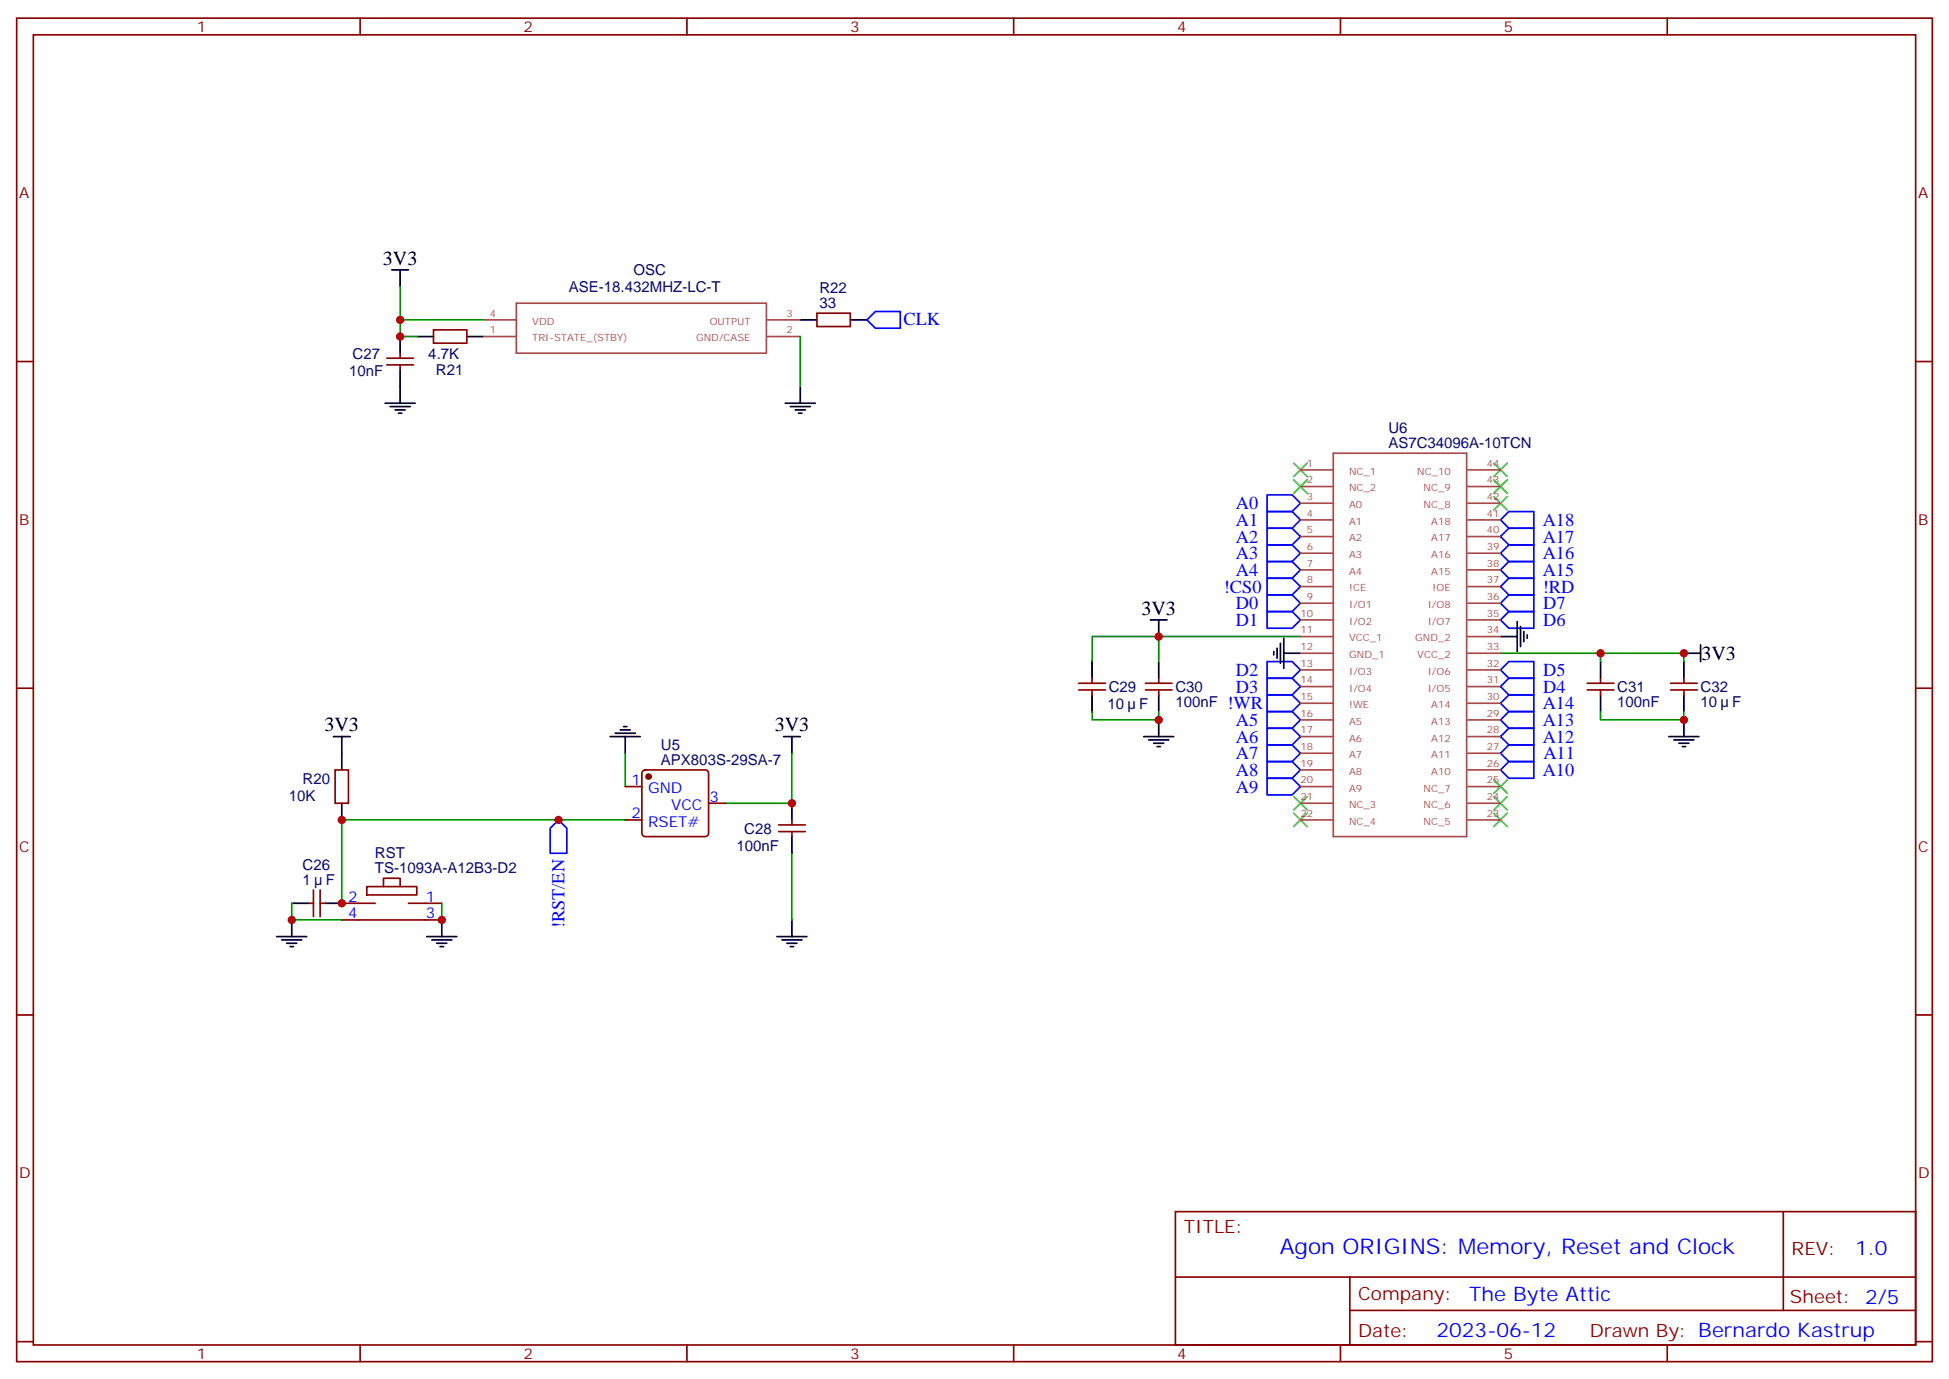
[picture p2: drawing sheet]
<svg xmlns="http://www.w3.org/2000/svg" width="412mm" height="292mm" viewBox="0 0 412 292" stroke-linecap="round" stroke-linejoin="round" font-family="sans-serif">
<g fill="none" stroke="#870000" stroke-width=".35">
<path d="M3.5 3.8h405.4v284.4h-405.4zM7.1 7.4h398.2v277.3h-398.2zM76.2 3.8v3.6M145.3 3.8v3.6M214.5 3.8v3.6M283.6 3.8v3.6M352.8 3.8v3.6M3.5 76.5h3.6M81.8 75.8h5.7M81.8 77.2h5.7M84.7 74.8v1M84.7 77.2v1.1"/>
<path d="M91.7 69.8h7.1v2.8h-7.1zM172.9 66.3h7v2.8h-7zM405.3 76.5h3.6M3.5 145.7h3.6M228.2 146h5.7M228.2 144.6h5.7M231.1 143.5v1.1M231.1 146v1.1M242.4 146h5.6M242.4 144.6h5.6M245.2 143.5v1.1M245.2 146v1.1"/>
<path d="M335.8 146h5.7M335.8 144.6h5.7M338.7 143.5v1.1M338.7 146v1.1M353.5 146h5.6M353.5 144.6h5.6M356.3 143.5v1.1M356.3 146v1.1M405.3 145.7h3.6M70.9 162.9h2.8v7.1h-2.8zM132.3 166.5h3.5M132.3 173.5h3.5"/>
<path d="M136.1 163.2l.4-.3h12.7a.71 .71 0 0 1 .7 .8v12.7a.76 .76 0 0 1-.7 .7h-12.7a.76 .76 0 0 1-.7-.7v-12.7zM149.9 170h3.6M164.7 176h5.7M164.7 174.6h5.7M167.6 173.5v1.1M167.6 176v1.1M65.3 191.2h1M66.3 188.3v5.7M67.7 188.3v5.7M67.7 191.2h1.1M72.3 191.2h7.1M72.3 194.7h21.2"/>
<path d="M77.6 187.6h10.6v1.8h-10.6zM81.1 187.6v-1.7h3.6v1.7M86.4 191.2h7.1M3.5 214.8h3.6M405.3 214.8h3.6M248.7 256.4h156.6v28.3h-156.6zM377.3 256.5v20.8M248.7 270.3h156.5M285.6 277.3h119.6M285.6 270.3v14.1M3.5 284h3.6M76.2 284.7v3.5"/>
<path d="M145.3 284.7v3.5M214.5 284.7v3.5M283.6 284.7v3.5M352.8 284.7v3.5M405.3 284h3.6"/>
</g>
<g fill="none" stroke="#008700" stroke-width=".35">
<path d="M84.7 60.6v10.6h3.5M84.7 67.7h17.6M169.3 71.2v10.6M245.2 134.7h-14.1v5.3M275.2 134.7h-30v5.3M317.5 138.3h21.2M132.3 159.4v7.1M167.6 159.4v10.6h-14.1M231.1 150.6v1.8h14.1v-1.8M338.7 150.6v1.8h17.6v-1.8M338.7 140v-1.7h17.6v1.7M132.3 173.5h-60v17.7"/>
<path d="M61.7 191.2v3.5h10.6M93.5 191.2v3.5M167.6 180.6v14.1"/>
</g>
<g fill="none" stroke="#000" stroke-width=".35">
<path d="M82.9 57.1h3.5M84.7 57.1v3.5M84.7 71.2v3.6M84.7 78.3v7M88.2 71.2h3.5M98.8 71.2h3.5M169.3 67.7h3.6M179.9 67.7h3.5M81.5 85.3h6.3M82.5 86h4.3M83.6 86.7h2.1M84.3 87.5h.7"/>
<path d="M166.2 85.3h6.3M167.2 86h4.2M168.3 86.7h2.1M169 87.5h.7M169.3 81.8v3.5M243.4 131.2h3.5M245.2 131.2v3.5M269.5 137.9v.7M270.2 137.2v2.1M270.9 136.1v4.3M271.6 138.3h3.6M271.6 135.1v6.3"/>
<path d="M317.5 134.7h3.5M321 131.6v6.3M321.7 132.6v4.2M322.4 133.7v2.1M323.1 134.4v.7M356.3 138.3h3.5M359.8 136.5v3.5M70.6 155.9h3.5M72.3 155.9v7M129.1 155.9h6.4M130.2 155.2h4.2M131.2 154.5h2.1"/>
<path d="M131.9 153.8h.7M132.3 155.9v3.5M165.8 155.9h3.5M167.6 155.9v3.5M231.1 140v3.5M231.1 147.1v3.5M242 155.9h6.4M243.1 156.6h4.2M244.1 157.3h2.1M244.8 158h.7M245.2 140v3.5M245.2 147.1v3.5"/>
<path d="M245.2 152.4v3.5M338.7 140v3.5M338.7 147.1v3.5M353.1 155.9h6.4M354.2 156.6h4.2M355.2 157.3h2.2M356 158h.7M356.3 140v3.5M356.3 147.1v3.5M356.3 152.4v3.5M72.3 170v3.5M167.6 170v3.5"/>
<path d="M167.6 177.1v3.5M58.6 198.2h6.3M59.6 198.9h4.3M60.7 199.6h2.1M61.7 194.7v3.5M61.7 191.2h3.6M68.8 191.2h3.5M90.3 198.2h6.4M91.4 198.9h4.2M92.4 199.6h2.1M93.5 194.7v3.5M164.4 198.2h6.3"/>
<path d="M165.5 198.9h4.2M166.5 199.6h2.1M167.6 194.7v3.5M61.4 200.3h.7M93.1 200.3h.7M167.2 200.3h.7"/>
</g>
<g fill="none" stroke="#00f" stroke-width=".35">
<path d="M183.4 67.7l1.8-1.8h5.3v3.6h-5.3zM268.1 118.9h5.3l1.8 1.7-1.8 1.8h-5.3zM268.1 115.3h5.3l1.8 1.8-1.8 1.8h-5.3zM268.1 111.8h5.3l1.8 1.8-1.8 1.7h-5.3zM268.1 108.3h5.3l1.8 1.7-1.8 1.8h-5.3zM268.1 104.7h5.3l1.8 1.8-1.8 1.8h-5.3zM317.5 110l1.8-1.7h5.3v3.5h-5.3zM317.5 113.6l1.8-1.8h5.3v3.5h-5.3zM317.5 117.1l1.8-1.8h5.3v3.6h-5.3zM268.1 122.4h5.3l1.8 1.7-1.8 1.8h-5.3zM268.1 129.4h5.3l1.8 1.8-1.8 1.8h-5.3zM268.1 125.9h5.3l1.8 1.8-1.8 1.7h-5.3z"/>
<path d="M317.5 124.1l1.8-1.7h5.3v3.5h-5.3zM317.5 127.7l1.8-1.8h5.3v3.5h-5.3zM317.5 131.2l1.8-1.8h5.3v3.6h-5.3zM317.5 120.6l1.8-1.7h5.3v3.5h-5.3zM268.1 147.1h5.3l1.8 1.7-1.8 1.8h-5.3zM268.1 143.5h5.3l1.8 1.8-1.8 1.8h-5.3zM268.1 140h5.3l1.8 1.8-1.8 1.7h-5.3zM268.1 157.7h5.3l1.8 1.7-1.8 1.8h-5.3zM268.1 154.1h5.3l1.8 1.8-1.8 1.8h-5.3zM268.1 150.6h5.3l1.8 1.8-1.8 1.7h-5.3zM317.5 141.8l1.8-1.8h5.3v3.5h-5.3zM317.5 145.3l1.8-1.8h5.3v3.6h-5.3z"/>
<path d="M317.5 148.8l1.8-1.7h5.3v3.5h-5.3zM317.5 152.4l1.8-1.8h5.3v3.5h-5.3zM317.5 155.9l1.8-1.8h5.3v3.6h-5.3zM317.5 159.4l1.8-1.7h5.3v3.5h-5.3zM118.2 173.5l1.7 1.8v5.3h-3.5v-5.3zM268.1 164.7h5.3l1.8 1.8-1.8 1.7h-5.3zM268.1 161.2h5.3l1.8 1.7-1.8 1.8h-5.3zM317.5 162.9l1.8-1.7h5.3v3.5h-5.3z"/>
</g>
<g fill="none" stroke="#3c3" stroke-width=".35">
<path d="M273.8 98l2.8 2.9M276.6 98l-2.8 2.9M316.1 98l2.8 2.9M318.9 98l-2.8 2.9M273.8 101.6l2.8 2.8M276.6 101.6l-2.8 2.8M316.1 105.1l2.8 2.8M316.1 101.6l2.8 2.8M318.9 105.1l-2.8 2.8M318.9 101.6l-2.8 2.8M273.8 172.1l2.8 2.8M273.8 168.6l2.8 2.8"/>
<path d="M276.6 172.1l-2.8 2.8M276.6 168.6l-2.8 2.8M316.1 165.1l2.8 2.8M316.1 168.6l2.8 2.8M316.1 172.1l2.8 2.8M318.9 165.1l-2.8 2.8M318.9 168.6l-2.8 2.8M318.9 172.1l-2.8 2.8"/>
</g>
<g fill="none" stroke="#a64a4a" stroke-width=".35">
<path d="M102.3 71.2h6.9M102.3 67.7h6.9M109.3 64.2h52.9v10.6h-52.9zM162.4 71.2h6.9M162.4 67.7h6.9M275.2 99.4h6.9M282.1 95.9h28.2v81.2h-28.2zM310.6 99.4h6.9M275.2 103h6.9M275.2 106.5h6.9M275.2 110h6.9M275.2 113.6h6.9"/>
<path d="M275.2 117.1h6.9M310.6 103h6.9M310.6 106.5h6.9M310.6 110h6.9M310.6 113.6h6.9M310.6 117.1h6.9M275.2 120.6h6.9M275.2 124.1h6.9M275.2 127.7h6.9M275.2 131.2h6.9M275.2 134.7h6.9M275.2 138.3h6.9"/>
<path d="M310.6 120.6h6.9M310.6 124.1h6.9M310.6 127.7h6.9M310.6 131.2h6.9M310.6 134.7h6.9M310.6 138.3h6.9M275.2 141.8h6.9M275.2 145.3h6.9M275.2 148.8h6.9M275.2 152.4h6.9M275.2 155.9h6.9M275.2 159.4h6.9"/>
<path d="M310.6 141.8h6.9M310.6 145.3h6.9M310.6 148.8h6.9M310.6 152.4h6.9M310.6 155.9h6.9M310.6 159.4h6.9M275.2 162.9h6.9M275.2 166.5h6.9M275.2 170h6.9M275.2 173.5h6.9M310.6 162.9h6.9M310.6 166.5h6.9"/>
<path d="M310.6 170h6.9M310.6 173.5h6.9"/>
</g>
<circle cx="137.2" cy="164.4" r=".53" fill="#870000" stroke="#870000" stroke-width=".35"/>
<g fill="#c00">
<circle cx="167.6" cy="170" r=".88"/>
<circle cx="245.2" cy="134.7" r=".88"/>
<circle cx="338.7" cy="138.3" r=".88"/>
<circle cx="356.3" cy="138.3" r=".88"/>
<circle cx="356.3" cy="152.4" r=".88"/>
<circle cx="245.2" cy="152.4" r=".88"/>
<circle cx="61.7" cy="194.7" r=".88"/>
<circle cx="93.5" cy="194.7" r=".88"/>
<circle cx="84.7" cy="71.2" r=".88"/>
<circle cx="84.7" cy="67.7" r=".88"/>
<circle cx="72.3" cy="173.5" r=".88"/>
<circle cx="118.2" cy="173.5" r=".88"/>
<circle cx="72.3" cy="191.2" r=".88"/>
</g>
<text font-size="4.6" fill="#00f" x="270.8" y="265.5">Agon ORIGINS: Memory, Reset and Clock</text>
<g font-size="4.2">
<text x="81" y="56">3V3</text>
<text x="241.5" y="130.1">3V3</text>
<text x="360" y="139.7">3V3</text>
<text x="68.7" y="154.8">3V3</text>
<text x="163.9" y="154.8">3V3</text>
</g>
<g font-size="4.2" fill="#00f">
<text x="392.5" y="265.7">1.0</text>
<text x="310.9" y="275.3">The Byte Attic</text>
<text x="304" y="283.1">2023-06-12</text>
</g>
<g font-size="3.9" fill="#00f">
<text x="191.2" y="68.8">CLK</text>
<text x="261.5" y="107.8">A0</text>
<text x="261.5" y="111.3">A1</text>
<text x="326.4" y="111.3">A18</text>
<text x="261.5" y="118.4">A3</text>
<text x="261.5" y="114.9">A2</text>
<text x="326.4" y="114.9">A17</text>
<text x="326.4" y="118.4">A16</text>
<text x="259" y="125.4">!CS0</text>
<text x="261.5" y="121.9">A4</text>
<text x="326.4" y="121.9">A15</text>
<text x="326.4" y="125.4">!RD</text>
<text x="261.5" y="129">D0</text>
<text x="326.5" y="129">D7</text>
<text x="261.5" y="132.5">D1</text>
<text x="326.5" y="132.5">D6</text>
<text x="261.5" y="143.1">D2</text>
<text x="326.5" y="143.1">D5</text>
<text x="261.5" y="146.6">D3</text>
<text x="326.5" y="146.6">D4</text>
<text x="259.7" y="150.1">!WR</text>
<text x="261.5" y="153.7">A5</text>
<text x="326.4" y="150.1">A14</text>
<text x="326.4" y="153.7">A13</text>
<text x="261.5" y="160.7">A7</text>
<text x="261.5" y="157.2">A6</text>
<text x="326.4" y="157.2">A12</text>
<text x="326.6" y="160.7">A11</text>
<text x="261.5" y="167.8">A9</text>
<text x="261.5" y="164.2">A8</text>
<text x="326.4" y="164.2">A10</text>
<text x="119.5" y="196.5" transform="rotate(-90 119.5 196.5)">!RST/EN</text>
</g>
<g font-size="3.9" fill="#800">
<text x="250.5" y="261">TITLE:</text>
<text x="379.1" y="265.7">REV:</text>
<text x="287.4" y="275.2">Company:</text>
<text x="378.7" y="275.8">Sheet: 2/5</text>
<text x="287.4" y="282.9">Date:</text>
<text x="336.4" y="283">Drawn By: Bernardo Kastrup</text>
</g>
<g font-size="3.2" fill="#800">
<text x="41.6" y="6.8">1</text>
<text x="110.8" y="6.8">2</text>
<text x="179.9" y="6.8">3</text>
<text x="249.1" y="6.8">4</text>
<text x="318.2" y="6.8">5</text>
<text x="4.1" y="41.9">A</text>
<text x="405.9" y="41.9">A</text>
<text x="4.1" y="111.1">B</text>
<text x="405.9" y="111.1">B</text>
<text x="4.1" y="180.2">C</text>
<text x="405.9" y="180.2">C</text>
<text x="4.1" y="249.4">D</text>
<text x="405.9" y="249.4">D</text>
<text x="41.6" y="287.7">1</text>
<text x="110.8" y="287.7">2</text>
<text x="179.9" y="287.7">3</text>
<text x="249.1" y="287.7">4</text>
<text x="318.2" y="287.7">5</text>
</g>
<g font-size="3.2" fill="#000080">
<text x="134" y="58.3">OSC</text>
<text x="120.4" y="61.8">ASE-18.432MHZ-LC-T</text>
<text x="173.4" y="65.2">33</text>
<text x="173.4" y="62.1">R22</text>
<text x="74.6" y="76">C27</text>
<text x="90.6" y="75.9">4.7K</text>
<text x="73.9" y="79.5">10nF</text>
<text x="92.2" y="79.5">R21</text>
<text x="293.8" y="94.9">AS7C34096A-10TCN</text>
<text x="293.8" y="91.7">U6</text>
<text x="234.6" y="146.5">C29</text>
<text x="248.7" y="149.7">100nF</text>
<text x="248.7" y="146.5">C30</text>
<text x="342.2" y="149.7">100nF</text>
<text x="342.2" y="146.5">C31</text>
<text x="359.8" y="149.7">10</text>
<text x="359.8" y="146.5">C32</text>
<text x="366.5" y="149.7">F</text>
<text x="234.3" y="150.1">10</text>
<text x="241" y="150.1">F</text>
<text x="139.9" y="161.9">APX803S-29SA-7</text>
<text x="139.9" y="158.7">U5</text>
<text x="64" y="165.9">R20</text>
<text x="61.1" y="169.4">10K</text>
<text x="157.5" y="176.5">C28</text>
<text x="64" y="184.2">C26</text>
<text x="79.3" y="184.8">TS-1093A-A12B3-D2</text>
<text x="79.3" y="181.7">RST</text>
<text x="155.8" y="180">100nF</text>
<text x="64" y="187.3">1</text>
<text x="68.9" y="187.3">F</text>
</g>
<g font-size="3.2" fill="#00f">
<text x="133.6" y="166.1">1</text>
<text x="137.1" y="167.9">GND</text>
<text x="133.6" y="173.2">2</text>
<text x="142" y="171.4">VCC</text>
<text x="150.1" y="169.7">3</text>
<text x="137.1" y="174.9">RSET#</text>
<text x="73.7" y="190.8">2</text>
<text x="90.1" y="190.8">1</text>
<text x="73.7" y="194.3">4</text>
<text x="90.1" y="194.3">3</text>
</g>
<g font-size="2.1" fill="#a54b4b">
<text x="103.6" y="70.5">1</text>
<text x="103.6" y="67">4</text>
<text x="112.6" y="68.7">VDD</text>
<text x="150.2" y="68.7">OUTPUT</text>
<text x="166.4" y="70.5">2</text>
<text x="166.4" y="67">3</text>
<text x="112.6" y="72.3">TRI-STATE_(STBY)</text>
<text x="147.3" y="72.3">GND/CASE</text>
<text x="276.5" y="98.8">1</text>
<text x="285.5" y="100.5">NC_1</text>
<text x="299.9" y="100.5">NC_10</text>
<text x="314.6" y="98.8">44</text>
<text x="276.5" y="102.3">2</text>
<text x="276.5" y="105.8">3</text>
<text x="285.5" y="104">NC_2</text>
<text x="285.5" y="107.5">A0</text>
<text x="301.2" y="104">NC_9</text>
<text x="301.2" y="107.5">NC_8</text>
<text x="314.6" y="102.3">43</text>
<text x="314.6" y="105.8">42</text>
<text x="276.5" y="109.3">4</text>
<text x="276.5" y="112.9">5</text>
<text x="285.5" y="111.1">A1</text>
<text x="302.8" y="111.1">A18</text>
<text x="314.6" y="109.3">41</text>
<text x="314.6" y="112.9">40</text>
<text x="276.5" y="116.4">6</text>
<text x="276.5" y="119.9">7</text>
<text x="285.5" y="114.6">A2</text>
<text x="285.5" y="118.1">A3</text>
<text x="302.8" y="114.6">A17</text>
<text x="302.8" y="118.1">A16</text>
<text x="314.6" y="116.4">39</text>
<text x="314.6" y="119.9">38</text>
<text x="276.5" y="123.4">8</text>
<text x="285.5" y="121.7">A4</text>
<text x="285.5" y="125.2">!CE</text>
<text x="302.8" y="121.7">A15</text>
<text x="303.1" y="125.2">!OE</text>
<text x="314.6" y="123.4">37</text>
<text x="275.1" y="130.5">10</text>
<text x="276.5" y="127">9</text>
<text x="285.5" y="128.7">I/O1</text>
<text x="302.1" y="128.7">I/O8</text>
<text x="314.6" y="127">36</text>
<text x="314.6" y="130.5">35</text>
<text x="275.1" y="134">11</text>
<text x="275.1" y="137.6">12</text>
<text x="285.5" y="132.2">I/O2</text>
<text x="285.5" y="135.8">VCC_1</text>
<text x="299.4" y="135.8">GND_2</text>
<text x="302.1" y="132.2">I/O7</text>
<text x="314.6" y="134">34</text>
<text x="314.6" y="137.6">33</text>
<text x="275.1" y="141.1">13</text>
<text x="285.5" y="139.3">GND_1</text>
<text x="285.5" y="142.8">I/O3</text>
<text x="299.9" y="139.3">VCC_2</text>
<text x="302.1" y="142.8">I/O6</text>
<text x="314.6" y="141.1">32</text>
<text x="275.1" y="144.6">14</text>
<text x="275.1" y="148.1">15</text>
<text x="285.5" y="146.3">I/O4</text>
<text x="285.5" y="149.9">!WE</text>
<text x="302.1" y="146.3">I/O5</text>
<text x="302.8" y="149.9">A14</text>
<text x="314.6" y="144.6">31</text>
<text x="314.6" y="148.1">30</text>
<text x="275.1" y="151.7">16</text>
<text x="275.1" y="155.2">17</text>
<text x="285.5" y="153.4">A5</text>
<text x="302.8" y="153.4">A13</text>
<text x="314.6" y="151.7">29</text>
<text x="314.6" y="155.2">28</text>
<text x="275.1" y="158.7">18</text>
<text x="285.5" y="156.9">A6</text>
<text x="285.5" y="160.5">A7</text>
<text x="302.8" y="156.9">A12</text>
<text x="302.8" y="160.5">A11</text>
<text x="314.6" y="158.7">27</text>
<text x="275.1" y="162.3">19</text>
<text x="275.1" y="165.8">20</text>
<text x="285.5" y="164">A8</text>
<text x="285.5" y="167.5">A9</text>
<text x="301.2" y="167.5">NC_7</text>
<text x="302.8" y="164">A10</text>
<text x="314.6" y="162.3">26</text>
<text x="314.6" y="165.8">25</text>
<text x="275.1" y="169.3">21</text>
<text x="275.1" y="172.8">22</text>
<text x="285.5" y="171">NC_3</text>
<text x="301.2" y="171">NC_6</text>
<text x="314.6" y="169.3">24</text>
<text x="314.6" y="172.8">23</text>
<text x="285.5" y="174.6">NC_4</text>
<text x="301.2" y="174.6">NC_5</text>
</g>
</svg>
